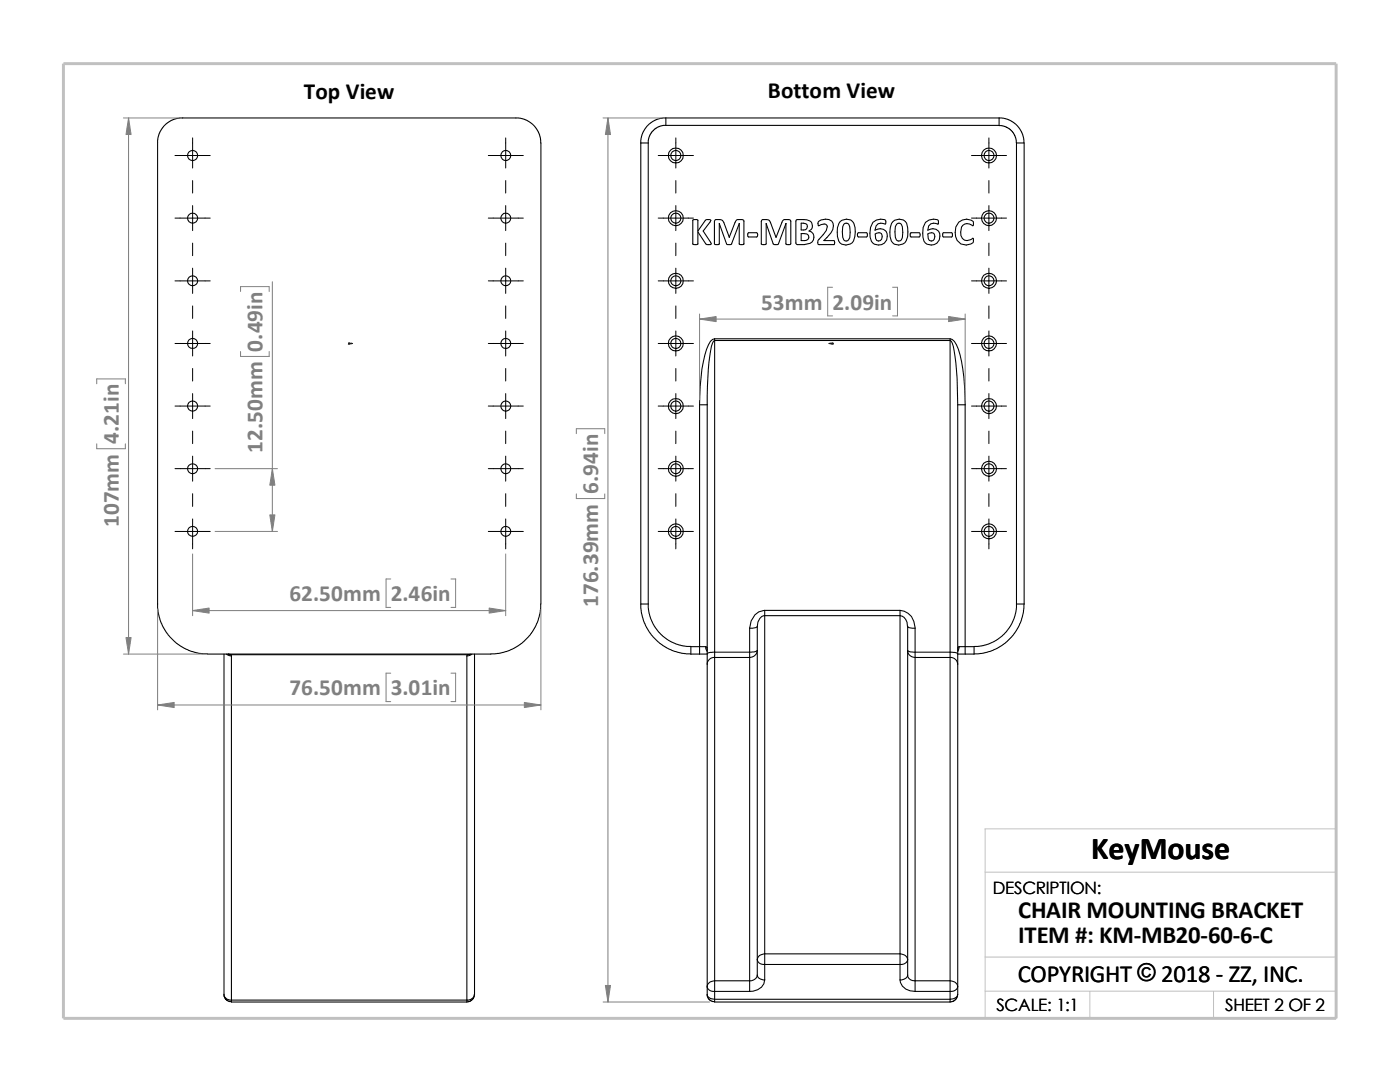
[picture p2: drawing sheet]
<svg xmlns="http://www.w3.org/2000/svg" width="279mm" height="216mm" viewBox="0 0 279 216" stroke-linecap="round" stroke-linejoin="round" font-family="sans-serif">
<path d="M196.6 174h70.1M196.6 197.8h70.1M196.6 191h70.1M217.5 197.8v5.4M242.2 197.8v5.4M26.8 203.2h239.9v-37.8h-70.1v37.8" fill="none" stroke="#c0c0c0" stroke-width=".2"/>
<path d="M12.7 12.7h254v190.5h-254z" fill="none" stroke="#c0c0c0" stroke-width=".59"/>
<g fill="none" stroke="#000" stroke-width=".21">
<path d="M31.5 28.5l.2-1.6 .9-1.7 1.5-1.1 1.7-.6h67.7l1.8 .6 1.4 1.1 1 1.7 .2 1.6v92M31.5 28.5v92.9l.4 2.3 .7 1.5 .9 1.5 1.4 1.4 1.8 1.2 1.6 .7 1.5 .4 1.6 .1M127.9 28.5v92M127.9 28.5h1.5M129.4 28.5v92M132.9 23.5l-.9 .1-1.1 .3-1.1 .7-.7 .6-1 1.7-.2 1.6M132.9 23.5h66.5M132.9 25h-.6l-.9 .3-1.1 .8-.8 1.3-.1 1.1M132.9 23.5v1.5M199.4 23.5v1.5h-66.5M199.4 23.5l.9 .1 1 .3 .8 .4 .9 .8 1 1.5 .3 1v.9M199.4 25.1l1.3 .2 1.1 .7 .7 1 .4 1.5"/>
<path d="M202.9 28.5v92M202.9 28.5h1.5v92M138.3 43.9a.73 .73 0 0 1 1 .1v2.1l1.5-2.1a.72 .72 0 0 1 1.1 0l-1.6 2.1 1.5 2.2 .1 .3-.2 .2a.72 .72 0 0 1-.9-.2l-1.5-2.3v2.3a.69 .69 0 0 1-1 .1zM143.6 44.6v4a.62 .62 0 0 1-1 0v-4.4l.2-.4 1.4 .2 1.3 3.3M143.6 44.6l1.4 4a.85 .85 0 0 0 1 0l1.5-4M143.6 44.6h.1M145.5 47.3h.1M147.5 44.6v4a.72 .72 0 0 0 1 0v-4.5l-.4-.3h-.7a.62 .62 0 0 0-.7 .6l-1.2 2.9M147.5 44.6h.1M149.3 46.5l1.7-.1a.53 .53 0 0 1 0 .9h-1.6l-.2-.2zM152.9 44.6v4.1a.66 .66 0 0 1-1-.1v-4.4l.2-.3 .9-.1 .5 .2 1.4 3.3 1.1-2.9a.61 .61 0 0 1 .7-.6l.9 .1 .2 .2v4.6a.66 .66 0 0 1-1-.1v-4M152.9 44.6l1.4 4a.91 .91 0 0 0 1.1 0l1.4-4"/>
<path d="M152.9 44.6h.1M156.8 44.6h.1M158.9 43.9l.2-.1a3.5 3.5 0 0 1 2.7 .4 1.19 1.19 0 0 1-.3 1.9 1.3 1.3 0 0 1 1 1.2 1.3 1.3 0 0 1-.8 1.3l-1.2 .2h-1.4l-.3-.2zM159.9 46.6l1.1 .1a.7 .7 0 0 1 .4 .8 .7 .7 0 0 1-.8 .5h-.7zM159.9 44.5l1 .2a.69 .69 0 0 1 .2 .7 .69 .69 0 0 1-.7 .5h-.5zM163.4 44.2a2.27 2.27 0 0 1 2.6-.1 1.87 1.87 0 0 1-.2 2.4l-1.4 1.5h2a.56 .56 0 0 1 0 .8h-3.1a.91 .91 0 0 1 .1-1l1.5-1.8 .2-.7a.56 .56 0 0 0-.6-.6l-1.2 .3-.1-.4zM167.7 44.2a1.72 1.72 0 0 1 1.9-.4 1.72 1.72 0 0 1 1 1.6 4.2 4.2 0 0 1-.5 3 1.72 1.72 0 0 1-1.9 .4 1.72 1.72 0 0 1-1.1-1.6 3.7 3.7 0 0 1 .6-3zM168.4 44.7a.66 .66 0 0 1 1 0 4 4 0 0 1-.1 3.2 .62 .62 0 0 1-.9 0 4.3 4.3 0 0 1 0-3.2zM171.2 46.5l1.7-.1a.61 .61 0 0 1 0 .9h-1.6l-.2-.4zM174.2 44.4a2.15 2.15 0 0 1 2.5-.4l.1 .5-.1 .2a1.41 1.41 0 0 0-1.9 .4l-.2 .8a1.55 1.55 0 0 1 2 0 1.55 1.55 0 0 1 .4 2 1.73 1.73 0 0 1-1.9 1 1.73 1.73 0 0 1-1.4-1.6v-1.9zM174.7 46.7a.82 .82 0 0 1 1.3 .2l-.1 .9a.63 .63 0 0 1-.6 .3 .63 .63 0 0 1-.5-.5zM178.2 44.2a1.7 1.7 0 0 1 1.9-.4 1.7 1.7 0 0 1 1 1.6 3.2 3.2 0 0 1-.9 3.3 1.68 1.68 0 0 1-2.6-1.5 4 4 0 0 1 .6-3z"/>
<path d="M178.9 44.7a.62 .62 0 0 1 1 0 4.3 4.3 0 0 1 0 3.2 .66 .66 0 0 1-1 0 4 4 0 0 1 0-3.2zM181.7 46.5l1.7-.1a.53 .53 0 0 1 0 .9h-1.6l-.1-.2zM184.7 44.4a2.14 2.14 0 0 1 2.5-.4l.1 .7h-.1a1.42 1.42 0 0 0-1.9 .4l-.1 .8a1.53 1.53 0 0 1 1.9 .1 1.53 1.53 0 0 1 .4 1.9 1.71 1.71 0 0 1-1.9 1 1.71 1.71 0 0 1-1.4-1.6v-1.9zM185.2 46.7a.82 .82 0 0 1 1.3 .2l-.1 .9a.64 .64 0 0 1-.6 .3 .64 .64 0 0 1-.5-.5zM188.1 46.6l.2-.2h1.6a.61 .61 0 0 1 0 .9h-1.6l-.2-.2zM191.3 44.3a2.23 2.23 0 0 1 2.9-.1l.1 .7-.2 .1a1.43 1.43 0 0 0-2.2 .3 2.01 2.01 0 0 0 .6 2.6 2.26 2.26 0 0 0 1.7-.3l.1 .6a2.12 2.12 0 0 1-2.5 .5 2.12 2.12 0 0 1-1.2-2.3l.2-1.1zM142.6 67.6v.3M142.6 67.9v62.2M142.6 67.9h47M142.6 67.6h47M142.6 67.6l-.4 .1a5.7 5.7 0 0 0-1.5 3.1 44 44 0 0 0-1.1 10M142.6 67.9a2.51 2.51 0 0 0-.8 2.1l-.4 3.8-.3 7"/>
<path d="M189.6 67.9a2.51 2.51 0 0 1 .8 2.1l.6 5.4 .1 5.4M189.6 67.6a2.51 2.51 0 0 1 1.7 2.1 36.3 36.3 0 0 1 1.3 11.1M189.6 67.6v.3M189.6 67.9v62.2M139.6 80.8v48.2M139.6 80.8h1.5M141.1 80.8v49.7M191.1 80.8h1.5M191.1 80.8v49.7M192.6 80.8v48.2M44.7 130.5v67.9M45.2 130.5l1 .4"/>
<path d="M45.5 130.5l.6 .1M45.6 130.5l.5 .1M46.1 130.6h47.2M46.1 130.6l.1 .3M46.2 130.9v68.7M93.2 130.9v68.7M93.3 130.6l-.1 .3M93.9 130.5l-.6 .1M94.2 130.5l-1 .4M94.7 130.5v67.9M107.9 120.5l-.1 1.6-.4 1.6-.6 1.5-1 1.5-1.7 1.7-1.4 .9-1.6 .7-1.6 .4-1.5 .1h-56.6M127.9 120.5l.1 1.8 .6 2 .9 1.8 1.1 1.2 1.7 1.5 1.7 1 2 .5 1.9 .2"/>
<path d="M127.9 120.5h1.5M129.4 120.5l.1 1.5 .4 1.5 .7 1.5 1.2 1.5 1.6 1.3 1.5 .7 1.5 .4 1.5 .1M137.9 130.5h1.7M139.6 129h1.2M139.6 130.5h1.5M139.6 129h-1.7v1.5M139.6 129v1.5M140.8 129l.3 .2v.5M140.8 129l.3 1M141.1 132.5v64.4M141.1 130.5v2M142.6 131.2v64.5"/>
<path d="M142.6 130.1v1.1M142.6 131.2h7M142.6 130.1h7M142.6 131.2a1.38 1.38 0 0 0-1.5 1.3M142.6 130.1a1.71 1.71 0 0 0-1.5 .4M149.6 125.3v4.8M149.6 131.2v64.5M149.6 130.1v1.1M149.6 130.1a1.92 1.92 0 0 0 1.5-.3 1.53 1.53 0 0 1-1.5 1.4M151.1 125v66.5M151.1 125a1.92 1.92 0 0 1-1.5 .3M152.6 122.9v67.4"/>
<path d="M152.6 121.8v1.1M152.6 122.9h-.1a1.53 1.53 0 0 0-1.2 1.2l-.2 .9M152.6 121.8a2.92 2.92 0 0 0-2.7 2.1l-.3 1.4M152.6 122.9h27M152.6 121.8h27M179.6 122.9v67.4M179.6 122.9a1.85 1.85 0 0 1 1.5 2.1M179.6 121.8a3.3 3.3 0 0 1 3 3.5M179.6 121.8v1.1M181.1 125v66.5M181.1 125a1.71 1.71 0 0 0 1.5 .3M182.6 131.2h7"/>
<path d="M182.6 125.3v4.8M182.6 130.1h7M182.6 130.1a1.71 1.71 0 0 1-1.5-.3 1.45 1.45 0 0 0 1.5 1.4M182.6 131.2v64.5M182.6 130.1v1.1M189.6 131.2v64.5M189.6 131.2a1.45 1.45 0 0 1 1.5 1.3M189.6 130.1v1.1M189.6 130.1a1.92 1.92 0 0 1 1.5 .4M191.1 130.5h1.5M191.1 132.5v64.4M191.1 130.5v2"/>
<path d="M191.4 129h1.2M191.4 129l-.2 .2-.1 .5M191.4 129l-.3 1M192.6 129h1.8M192.6 129v1.5M194.4 129v1.5h-1.8M202.9 120.5l-.1 1.5-.4 1.5-.8 1.5-1.2 1.5-1.6 1.3-1.4 .7-1.6 .4-1.4 .1M202.9 120.5h1.5M204.4 120.5l-.2 1.8-.6 2-1.3 2.4-1.4 1.4-1.8 1.2-1.6 .7-1.5 .4-1.6 .1M44.7 198.4l.1 .7 .4 .5 1 .3M44.7 198.4a1.33 1.33 0 0 0 1.5 1.2M46.2 199.6v.3"/>
<path d="M46.2 199.9h47M46.2 199.6h47M93.2 199.6v.3M94.7 198.4l-.4 1-.5 .4-.6 .1M94.7 198.4a1.42 1.42 0 0 1-1.5 1.2M141.1 196.9a1.25 1.25 0 0 0 1.5 .9M141.1 198.4a1.32 1.32 0 0 0 1.5 1M141.1 196.9v1.5M141.1 198.4l.2 .7 .3 .5 1 .3M142.6 195.7v2.1M142.6 199.4v.5M142.6 199.9h47"/>
<path d="M142.6 197.8h7M142.6 199.4h47M142.6 197.8v1.6M142.6 195.7h7M142.6 195.7a1.33 1.33 0 0 0-1.5 1.2M149.6 195.7v2.1M151.1 191.5a1.25 1.25 0 0 0 1.5 .9M151.1 194.6a1.32 1.32 0 0 0 1.5 .9M151.1 194.6a1.34 1.34 0 0 1-1.5 1.1M151.1 191.5v3.1M152.6 190.3v2.1M152.6 195.5a2.6 2.6 0 0 1-3 2.3"/>
<path d="M152.6 192.4h27M152.6 190.3h27M152.6 192.4v3.1M152.6 190.3a1.33 1.33 0 0 0-1.5 1.2M179.6 190.3v2.1M179.6 190.3a1.4 1.4 0 0 1 1.5 1.2M179.6 195.5a2.6 2.6 0 0 0 3 2.3M179.6 192.4v3.1M181.1 191.5a1.33 1.33 0 0 1-1.5 .9M181.1 194.6a1.41 1.41 0 0 1-1.5 .9M181.1 194.6a1.23 1.23 0 0 0 1.5 1.1M181.1 191.5v3.1"/>
<path d="M182.6 197.8h7M182.6 195.7h7M182.6 195.7v2.1M189.6 195.7v2.1M189.6 195.7a1.4 1.4 0 0 1 1.5 1.2M189.6 199.4v.5M189.6 197.8v1.6M191.1 198.4l-.3 1-.6 .4-.6 .1M191.1 196.9v1.5M191.1 196.9a1.33 1.33 0 0 1-1.5 .9M191.1 198.4a1.41 1.41 0 0 1-1.5 1"/>
<circle cx="38.4" cy="31" r="1.01"/>
<circle cx="100.9" cy="31" r="1"/>
<circle cx="134.9" cy="31" r="1.5"/>
<circle cx="134.9" cy="31" r="1.01"/>
<circle cx="197.4" cy="31" r="1"/>
<circle cx="197.4" cy="31" r="1.49"/>
<circle cx="38.4" cy="56" r="1"/>
<circle cx="38.4" cy="43.5" r="1"/>
<circle cx="100.9" cy="56" r=".99"/>
<circle cx="100.9" cy="43.5" r=".99"/>
<circle cx="134.9" cy="56" r="1"/>
<circle cx="134.9" cy="43.5" r="1.51"/>
<circle cx="134.9" cy="56" r="1.51"/>
<circle cx="134.9" cy="43.5" r="1"/>
<circle cx="197.4" cy="56" r=".99"/>
<circle cx="197.4" cy="43.5" r=".99"/>
<circle cx="197.4" cy="43.5" r="1.5"/>
<circle cx="197.4" cy="56" r="1.5"/>
<circle cx="38.4" cy="68.5" r="1"/>
<circle cx="100.9" cy="68.5" r=".99"/>
<circle cx="134.9" cy="68.5" r="1.5"/>
<circle cx="134.9" cy="68.5" r="1"/>
<circle cx="197.4" cy="68.5" r="1.49"/>
<circle cx="197.4" cy="68.5" r=".99"/>
<circle cx="38.4" cy="81" r="1.01"/>
<circle cx="38.4" cy="93.5" r="1"/>
<circle cx="100.9" cy="81" r="1"/>
<circle cx="100.9" cy="93.5" r=".99"/>
<circle cx="134.9" cy="81" r="1.01"/>
<circle cx="134.9" cy="93.5" r="1.51"/>
<circle cx="134.9" cy="81" r="1.51"/>
<circle cx="134.9" cy="93.5" r="1"/>
<circle cx="197.4" cy="81" r="1"/>
<circle cx="197.4" cy="93.5" r=".99"/>
<circle cx="197.4" cy="81.1" r="1.5"/>
<circle cx="197.4" cy="93.5" r="1.5"/>
<circle cx="38.4" cy="106" r="1"/>
<circle cx="100.9" cy="106" r=".99"/>
<circle cx="134.9" cy="106" r="1.5"/>
<circle cx="134.9" cy="106" r="1"/>
<circle cx="197.4" cy="106" r="1.49"/>
<circle cx="197.4" cy="106" r=".99"/>
</g>
<g fill="#00f" stroke="#00f" stroke-width=".2">
<path d="M70 68.5h.4l-.4 .1z"/>
<path d="M165.4 68.5h.4v.1z"/>
</g>
<path d="M69.6 68.5h.8M69.6 68.4l.2 .3M69.7 68.5h.1M69.7 68.4v.3M69.8 68.4l-.3 .3M165.4 68.5h.9M166 68.4l.3 .3M166.1 68.5h.1M166.1 68.4v.3M166.2 68.4l-.3 .3" fill="none" stroke="#00f" stroke-width=".2"/>
<g fill="none" stroke="#000" stroke-width=".2">
<path d="M34.9 31h7.1M38.4 27.5v6M38.4 36v2.5M97.5 31h6.9M100.9 27.5v6M100.9 36v2.5M131.4 31h7M134.9 27.5v6M134.9 36v2.5M193.9 31h7M197.4 27.5v6M197.4 36v2.5"/>
<path d="M34.9 56h7.1M34.9 43.5h7.1M38.4 41v5M38.4 48.5v2.5M38.4 53.5v5M97.5 56h6.9M97.5 43.5h6.9M100.9 41v5M100.9 48.5v2.5M100.9 53.5v5M131.4 56h7M131.4 43.5h7"/>
<path d="M134.9 41v5M134.9 48.5v2.5M134.9 53.5v5M193.9 56h7M193.9 43.5h7M197.4 41v5M197.4 48.5v2.5M197.4 53.5v5M34.9 68.5h7.1M38.4 61v2.5M38.4 66v5M38.4 73.5v2.5"/>
<path d="M38.4 78.5v5M97.5 68.5h6.9M100.9 61v2.5M100.9 66v5M100.9 73.5v2.5M100.9 78.5v5M131.4 68.5h7M134.9 61v2.5M134.9 66v5M134.9 73.5v2.5M134.9 78.5v5M193.9 68.5h7"/>
<path d="M197.4 61v2.5M197.4 66v5M197.4 73.5v2.5M197.4 78.5v5M34.9 93.5h7.1M34.9 81h7.1M38.4 86v2.5M38.4 91v5M38.4 98.5v2.5M97.5 93.5h6.9M97.5 81h6.9M100.9 86v2.5"/>
<path d="M100.9 91v5M100.9 98.5v2.5M131.4 93.5h7M131.4 81h7M134.9 86v2.5M134.9 91v5M134.9 98.5v2.5M193.9 93.5h7M193.9 81h7M197.4 86v2.5M197.4 91v5M197.4 98.5v2.5"/>
<path d="M34.9 106h7.1M38.4 103.5v6M97.5 106h6.9M100.9 103.5v6M131.4 106h7M134.9 103.5v6M193.9 106h7M197.4 103.5v6"/>
</g>
<g fill="none" stroke="#808080" stroke-width=".2">
<path d="M24.6 23.5h10.8M25.7 23.5v107M120.4 23.5h11.5M121.3 23.5v176.4M48 58.2v-1h5.7v1M54.4 56.2v49.8M166.2 57.3h-1v5.7h1M178.1 57.3h1v5.7h-1M19.3 76.6v-1h5.7v1M48 70.1v1h5.7v-1M139.6 62.7v17.1M139.6 63.7h53"/>
<path d="M192.6 62.7v17.1M19.3 88.6v.9h5.7v-.9M42.9 93.5h12.5M115 98.6v.9h5.7v-.9M115 86.5v-.9h5.7v.9M38.4 110.5v12.4M42.9 106h12.5M78 115.5h-1v5.7h1M90 115.5h.9v5.7h-.9M100.9 110.5v12.4M24.6 130.5h15.8M31.5 121.5v20.1"/>
<path d="M38.4 121.8h62.5M78 134.3h-1v5.7h1M90 134.3h.9v5.7h-.9M107.9 121.5v20.1M31.5 140.7h76.4M120.4 199.9h21.2"/>
</g>
<g fill="#808080" stroke="#808080" stroke-width=".2">
<path d="M38.4 121.8l3.3-.5v1z"/>
<path d="M97.6 121.3l3.3 .5-3.3 .5z"/>
<path d="M25.1 127.2h1.1l-.5 3.3z"/>
<path d="M25.7 23.5l.5 3.3h-1.1z"/>
<path d="M104.6 140.2l3.3 .5-3.3 .5z"/>
<path d="M31.5 140.7l3.3-.5v1z"/>
<path d="M54.4 93.5l.5 3.3h-1.1z"/>
<path d="M53.8 102.7h1.1l-.5 3.3z"/>
<path d="M121.3 23.5l.5 3.3h-1z"/>
<path d="M120.8 196.6h1l-.5 3.3z"/>
<path d="M139.6 63.7l3.3-.5v1z"/>
<path d="M189.3 63.2l3.3 .5-3.3 .5z"/>
</g>
<text font-size="6.4" x="217.8" y="171.4">KeyMouse</text>
<g font-size="4.9">
<text x="203.2" y="183.2">CHAIR MOUNTING BRACKET</text>
<text x="203.2" y="188.1">ITEM #: KM-MB20-60-6-C</text>
<text x="203.1" y="195.9">COPYRIGHT © 2018 - ZZ, INC.</text>
<text x="203.1" y="195.9">COPYRIGHT ©</text>
</g>
<g font-size="4.6">
<text x="60.6" y="19.7">Top View</text>
<text x="153.2" y="19.6">Bottom View</text>
</g>
<g font-size="4.6" fill="#808080">
<text x="151.9" y="61.8">53mm</text>
<text x="166.2" y="61.8">2.09in</text>
<text x="52.4" y="70.1" transform="rotate(-90 52.4 70.1)">0.49in</text>
<text x="23.7" y="88.6" transform="rotate(-90 23.7 88.6)">4.21in</text>
<text x="52.4" y="90.4" transform="rotate(-90 52.4 90.4)">12.50mm</text>
<text x="119.4" y="98.6" transform="rotate(-90 119.4 98.6)">6.94in</text>
<text x="23.7" y="105.2" transform="rotate(-90 23.7 105.2)">107mm</text>
<text x="57.7" y="120">62.50mm</text>
<text x="78" y="120">2.46in</text>
<text x="119.4" y="121.2" transform="rotate(-90 119.4 121.2)">176.39mm</text>
<text x="57.7" y="138.8">76.50mm</text>
<text x="78" y="138.8">3.01in</text>
</g>
<g font-size="3.4">
<text x="198.2" y="178.5">DESCRIPTION:</text>
<text x="198.8" y="201.7">SCALE: 1:1</text>
<text x="244.5" y="201.7">SHEET 2 OF 2</text>
</g>
</svg>
